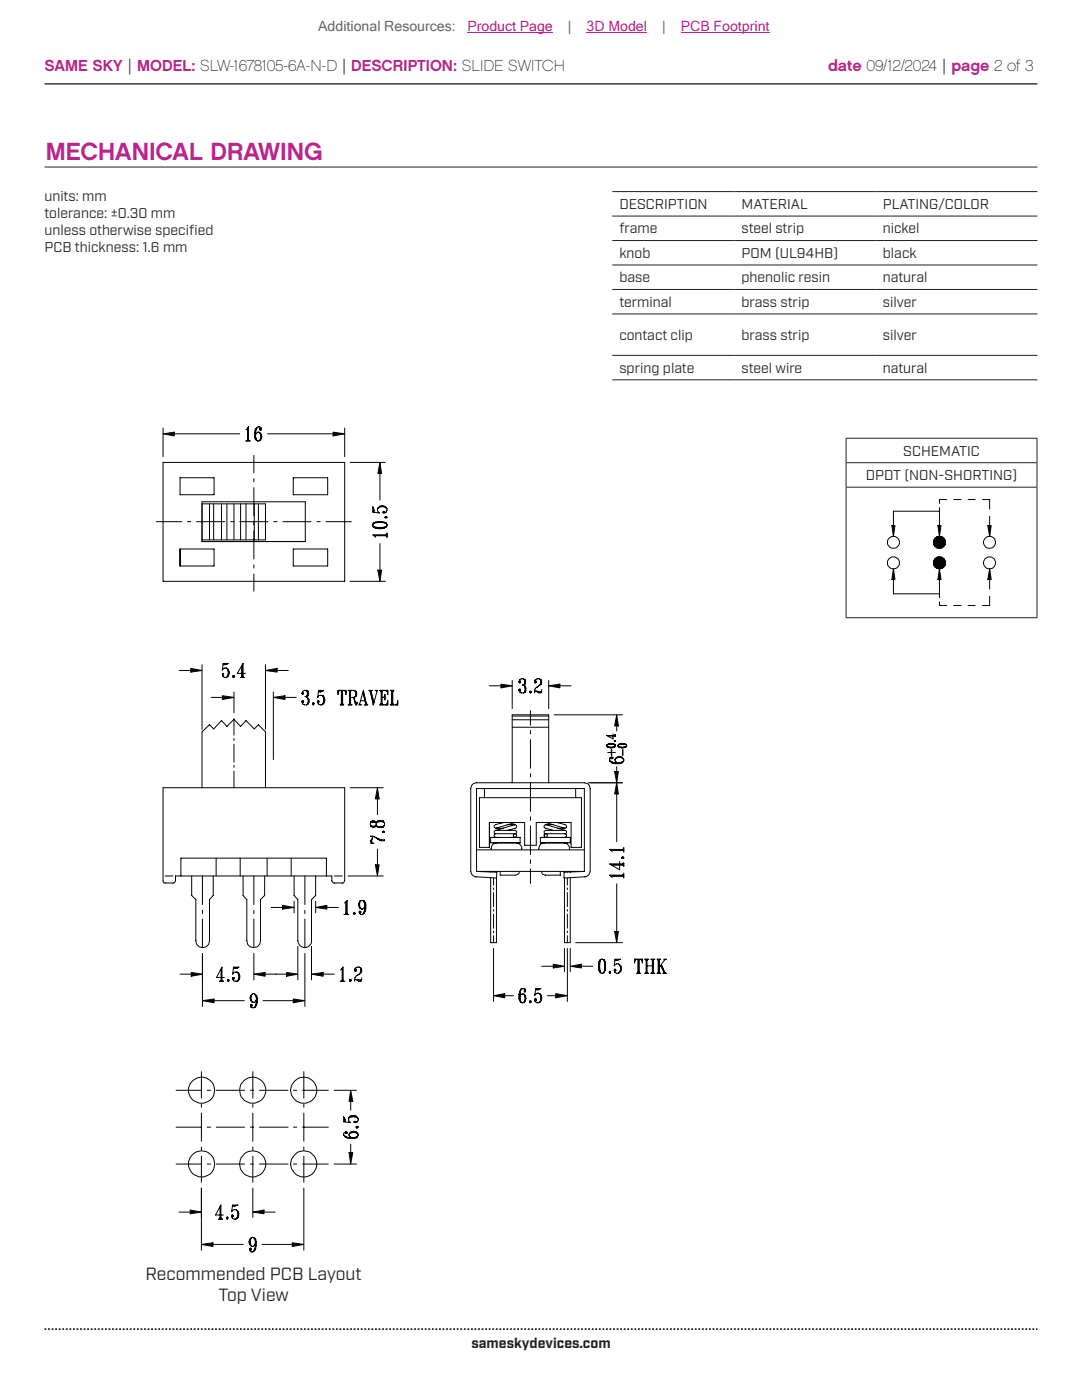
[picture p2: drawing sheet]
<svg xmlns="http://www.w3.org/2000/svg" width="216mm" height="279mm" viewBox="0 0 216 279" stroke-linecap="round" stroke-linejoin="round" font-family="sans-serif">
<path d="M8.9 16.7h198.1" fill="none" stroke="#231f20" stroke-width=".26"/>
<path d="M8.9 265.3h198.1" fill="none" stroke="#231f20" stroke-width=".35" stroke-dasharray=".4 .4 .4 .4 .4 .4" stroke-dashoffset=".7" stroke-linecap="butt"/>
<path d="M8.9 33.3h198.1M122.2 38.2h84.8M122.2 43.1h84.8M122.2 48h84.8M122.2 52.9h84.8M122.2 57.8h84.8M122.2 62.7h84.8M122.2 70.9h84.8M122.2 75.8h84.8" fill="none" stroke="#231f20" stroke-width=".2"/>
<g fill="none" stroke="#040503" stroke-width=".2">
<path d="M42.1 139.2h2.3M46.7 138.1v4.1M54.5 138.1v13.5M56.9 139.2h2.2M32.5 157.2v18.6M40.3 146v11.2M46.7 143.4v3.3M46.7 147.4v.4M46.7 148.5v3.6M46.7 152.7v.5M46.7 153.9v3.3M53 146v11.2"/>
<path d="M68.8 157.2v18.6M36.1 174.8v-3.5h29v3.5M66.2 174.8h-31.2v1"/>
</g>
<path d="M44.4 138.9l2.3 .3-2.3 .4z" fill="#040503"/>
<path d="M44.4 138.9l2.3 .3-2.3 .4z" fill="none" stroke="#040503" stroke-width=".2"/>
<path d="M54.5 139.2l2.4-.3v.7z" fill="#040503"/>
<g fill="none" stroke="#040503" stroke-width=".2">
<path d="M69.9 92.3h7M75.8 94.5v5.3M69.9 116h7M75.8 108.5v5.3M54.5 139.2l2.4-.3v.7zM60.3 138.4h.1zM60.3 139.9l.1 .2zM60.3 138.2l.3 .2-.2 .2-.1-.2v-.3a.75 .75 0 0 1 1.2-.2 .71 .71 0 0 1-.3 1.1M60.8 139h.4M61.1 137.8a.84 .84 0 0 1 0 1.2 1.07 1.07 0 0 1 .1 1.7M61.2 139a.92 .92 0 0 1 .5 .8 .92 .92 0 0 1-.5 .9M61.3 137.9l.2 .3v.4l-.2 .3"/>
<path d="M61.5 139.4v.9M63.5 139.9l.1 .2zM63.6 137.9h.8M64.2 138.8a1.06 1.06 0 0 1 .6 .9 1.06 1.06 0 0 1-.6 1M64.2 138.8a1.44 1.44 0 0 1 0 1.9M64.4 137.9l.2-.1h-1l-.2 1.4 .2-.3 .6-.1M64.4 137.9l-.8 .2M64.6 139.2l.1 .2-.1 .9M67.5 137.8v.8v-.8h1.5v.8l-.1-.8M67.6 137.8l-.1 .4M67.7 137.8l-.2 .3M67.9 137.8l-.4 .1"/>
<path d="M68.1 137.8v2.9M68.2 137.9v2.6M68.4 137.8v2.9M68.5 137.8l.5 .1M68.8 137.8l.2 .3M68.9 137.8l.1 .4M69.4 137.8h1.3M69.5 137.8l.3 .1M69.7 137.8l.1 .3M69.8 137.8v2.9M69.9 137.9v2.6M69.9 137.8v2.9"/>
<path d="M69.9 139.2h.8M70 137.8l-.1 .3M70.2 137.8l-.3 .1M70.3 139.2l.3 .1M70.6 139.3l.4 1.4h.2l.1-.6M70.6 139.3l.4 1h.3M70.7 137.8a.74 .74 0 0 1 .5 .7 .74 .74 0 0 1-.5 .7M70.7 137.8l.3 .4v.6l-.3 .4M71 138.1v.8M72 139.8h.9M72.4 138.2l.6 2.5M72.5 138.2l.6 2.5"/>
<path d="M73.6 137.8h.7M73.7 137.8l.2 .3M73.8 137.8l.7 2.9M73.9 137.8l.6 2.9M74 137.8l.7 2.5M74.1 137.8l-.1 .3M74.2 137.8l-.2 .1M74.8 137.8h.6M75 137.8l.2 .1M75.2 137.9l-.7 2.8M75.3 137.8l-.1 .1M75.7 137.8h1.7v.8l-.2-.8"/>
<path d="M75.8 137.8l.3 .1M75.9 137.8l.2 .3M76.1 137.8v2.9M76.1 137.9v2.6M76.2 139.2h.6M76.2 137.8v2.9M76.3 137.8l-.1 .3M76.5 137.8l-.3 .1M76.8 138.6v1.1zM76.8 137.8l.6 .1M76.8 138.9l-.2 .3 .2 .2M76.8 139l-.3 .2 .3 .1"/>
<path d="M77.1 137.8l.3 .3M77.1 137.8l.3 .4M77.9 137.8h.7M78 137.8l.1 .1M78 137.8l.1 .3M78.1 137.8v2.9M78.3 137.9v2.6M78.4 137.8v2.9M78.5 137.8l-.1 .3M78.5 137.8l-.1 .1M32.5 157.2h36.3M60.3 140.3l.3-.4h-.3a.7 .7 0 0 0 .5 .8h.4"/>
<path d="M62.4 140.3h.3l-.1 .4zM62.5 140.3l.1 .2zM63.5 140.3l.1-.4h-.2a.68 .68 0 0 0 .8 .8M67.9 140.7h.7M68.1 140.5l-.2 .2M68.1 140.3l-.1 .4M68.4 140.3v.4M68.4 140.5l.1 .2M69.4 140.7h.9M69.8 140.5l-.3 .2M69.8 140.3l-.1 .4M69.9 140.3l.1 .4"/>
<path d="M69.9 140.5l.3 .2M70.8 140.1l.4 .4M71.6 140.7h.6M71.8 140.5l.7-2.7 .7 2.9M71.8 140.5l-.1 .2M71.8 140.5l.2 .2M72.7 140.7h.7M73 140.5l-.2 .2M73 140.3l-.1 .4M73.1 140.3l.2 .4M75.7 140.7h1.7v-.9l-.2 .9M76.1 140.3l-.2 .4"/>
<path d="M76.1 140.5l-.3 .2M76.2 140.3l.1 .4M76.2 140.5l.3 .2M77.4 140.5l-.6 .2M77.4 140.3l-.3 .4M77.9 140.7h1.5v-.9l-.1 .9M78.1 140.5l-.1 .2M78.1 140.3l-.1 .4M78.4 140.3l.1 .4M78.4 140.5l.1 .2M79.4 140.5l-.5 .2M79.4 140.3l-.4 .4"/>
<path d="M79.4 140.3l-.2 .4"/>
</g>
<path d="M75.4 113.8h.7l-.3 2.2z" fill="#040503"/>
<path d="M75.4 113.8h.7l-.3 2.2z" fill="none" stroke="#040503" stroke-width=".2"/>
<path d="M75.8 92.3l.3 2.2h-.7z" fill="#040503"/>
<g fill="none" stroke="#040503" stroke-width=".2">
<path d="M32.5 92.3h36.3v23.7h-36.3zM32.5 85.4v5.7M34.8 86.6h13M50.7 90.9v3.5M50.7 95.5v.7M50.7 97.3v5.7M53.4 86.6h13.1M68.8 85.4v5.7M75.8 92.3l.3 2.2h-.7zM31.2 104.1h5.1M35.9 109.6h6.8v3.4h-6.8zM37.4 104.1h.7"/>
<path d="M39.2 104.1h5.7M40.3 100.1v8h20.6v-8M46 104.1h.7M47.8 104.1h5.7M50.7 104.1v.7M50.7 105.9v5.7M50.7 112.7v.7M50.7 114.5v3.5M53 100.6v7.1h-12.7M54.6 104.1h.7M56.4 104.1h5.7M58.5 109.6h6.9v3.4h-6.9z"/>
<path d="M63.2 104.1h.7M65.1 104.1h5M74.4 104.9a1.29 1.29 0 0 0 1.6 .6l.6-.1 .6-.5M74.4 104.7l.1-.3a3.4 3.4 0 0 1 2.6 0l.1 .3M74.4 104.7v.2M74.4 104.9a1.92 1.92 0 0 0 1.7 .4l.7-.1 .4-.3M74.4 104.7l.1-.2a3.3 3.3 0 0 1 2.6 0l.1 .2M74.5 101.4l-.1-.3v1.1l1.3 .2-.4-.5v-.4M74.5 101.4v.8M74.5 101.4l.2 .8M74.7 106.9h2.5M74.7 106.8h2.4"/>
<path d="M74.7 105.2a2.63 2.63 0 0 0 2.3 0M74.7 104.4l.8-.2 1.5 .2M75.3 101.5a1.07 1.07 0 0 1 1-.5 1.07 1.07 0 0 1 .9 .5M75.3 101.5a1.23 1.23 0 0 1 1.9 0M75.7 101.1h1.1M76.6 102.2v.1zM76.8 103.2l.3-.1 .1 .2-.2 .1zM77 106.9l.2 .1M77 103.2l.1 .1zM77.1 106.9l.1 .2M77.2 106.8h-2.8l.4 .2 .1 .3M77.2 101.5v.4l-.2 .4-.4 .1-.2-.2 .2-.2 .2 .3"/>
<path d="M77.2 104.7v.2M77.2 106.3v1M77.2 106.6l-.2 .2M77.2 106.5l-.1 .3"/>
</g>
<path d="M32.5 86.6l2.3-.3v.7z" fill="#040503"/>
<path d="M32.5 86.6l2.3-.3v.7z" fill="none" stroke="#040503" stroke-width=".2"/>
<path d="M66.5 86.3l2.3 .3-2.3 .4z" fill="#040503"/>
<g fill="none" stroke="#040503" stroke-width=".2">
<path d="M35.9 95.3h6.8v3.4h-6.8zM49 88h1M49.1 85.8l.5-.6v2.8M49.4 85.4v2.6M49.4 87.9l-.2 .1M49.4 87.7l-.1 .3M49.5 85.4v2.5M49.6 87.7l.1 .3M49.6 87.9l.2 .1M51.2 85.6a2.34 2.34 0 0 0 0 2.1M51.4 88h.2M51.6 85.2l.5 .1v.5h-.2l-.1-.2 .3-.2"/>
<path d="M51.6 85.2a1.06 1.06 0 0 0-.8 1.2l.1 1.2 .5 .4M51.6 85.2a2.12 2.12 0 0 0-.2 2.8M51.6 86.3a1.09 1.09 0 0 1 0 1.7M51.6 86.3a.94 .94 0 0 1 .6 .8 .94 .94 0 0 1-.6 .9M51.6 86.3h-.2l-.4 .5M51.9 85.6h.2v.2h-.2zM52.1 86.7v.9M58.5 95.3h6.9v3.4h-6.9zM66.5 86.3l2.3 .3-2.3 .4zM40.3 100.1h20.6M40.3 100.6h12.7M40.4 190.3v10.6"/>
<path d="M42.7 199.7h6.1M52.5 199.7h6M60.8 190.3v10.6"/>
</g>
<path d="M40.4 199.7l2.3-.3v.7z" fill="#040503"/>
<path d="M40.4 199.7l2.3-.3v.7z" fill="none" stroke="#040503" stroke-width=".2"/>
<path d="M58.5 199.4l2.3 .3-2.3 .4z" fill="#040503"/>
<g fill="none" stroke="#040503" stroke-width=".2">
<path d="M50.1 198.7v.9M50.5 198.3a1.09 1.09 0 0 0 0 1.7M50.5 198.3a.94 .94 0 0 0-.6 .9 .94 .94 0 0 0 .6 .8M50.5 198.3h.2M50.7 198.3l.3 .2a2.08 2.08 0 0 1 .2 2.2l-.5 .4M50.7 198.3a2.28 2.28 0 0 1 0 2.8M51 198.5a2.02 2.02 0 0 1 0 2.2M51.2 199.5a.56 .56 0 0 1-.7 .5M55 194.4h2.2M58.5 199.4l2.3 .3-2.3 .4zM59.4 188.9v6.7M62.2 188.9v6.7"/>
<path d="M64.5 194.4h2.2M50.1 200.6l.1 .1zM50.1 200.9l.2-.2-.1-.2-.2 .1 .1 .4 .6 .1"/>
</g>
<path d="M57.2 194.1l2.2 .3-2.2 .4z" fill="#040503"/>
<path d="M57.2 194.1l2.2 .3-2.2 .4z" fill="none" stroke="#040503" stroke-width=".2"/>
<path d="M62.2 194.4l2.3-.3v.7z" fill="#040503"/>
<g fill="none" stroke="#040503" stroke-width=".2">
<path d="M35.8 133.8h2.3M40.3 132.7v12.8M53 132.7v12.8M55.3 133.8h2.2M62.2 194.4l2.3-.3v.7zM67.9 195.8h1M67.9 193.6l.5-.6v2.8M68.3 193.3v2.5M68.3 195.7l-.3 .1M68.3 195.6l-.2 .2M68.4 193.3v2.4M68.4 195.6l.1 .2"/>
<path d="M68.4 195.7l.2 .1M69.8 195.6h.3v.1l-.2 .1zM69.9 195.6v.1zM70.8 193.6l.2 .1zM71.1 195.5l.5 .3h.4l.2-.3M71.1 195.5l-.3 .1M71.1 195.5l.5 .2h.4l.1-.1M71.1 195.5h1.1M71.3 194.7a1.01 1.01 0 0 0-.5 1.1M71.7 193a.74 .74 0 0 0-.9 .7v.1l.3-.1-.1-.3h-.2M71.7 193l.4 .3a.98 .98 0 0 1-.8 1.4M71.7 193a.95 .95 0 0 1 .3 1 .95 .95 0 0 1-.7 .7"/>
<path d="M72 193.3v.8M72.2 195.2v.3"/>
</g>
<path d="M38.1 133.4l2.2 .4-2.2 .3z" fill="#040503"/>
<path d="M38.1 133.4l2.2 .4-2.2 .3z" fill="none" stroke="#040503" stroke-width=".2"/>
<path d="M53 133.8l2.3-.4v.7z" fill="#040503"/>
<g fill="none" stroke="#040503" stroke-width=".2">
<path d="M44.5 134.8l.1-.2-.1-.2-.1 .2 .1 .4 .6 .2M44.5 134.6h.1M44.5 132.5h.9M45.1 133.3a1.01 1.01 0 0 1 .7 1 1.01 1.01 0 0 1-.7 .9M45.1 133.3l.3 .2a1.34 1.34 0 0 1-.3 1.7M45.4 132.5l.1-.1h-1l-.1 1.3 .1-.2 .6-.2M45.4 132.5l-.9 .2M45.5 133.7v1.1M46.5 134.8l.3 .2-.1 .2-.3-.2zM46.5 135h.2zM48 135.2h.8M48.3 132.8v2.4"/>
<path d="M48.3 135l-.2 .2M48.3 135l-.1 .2M48.3 132.7v2.3M48.5 135l.1 .2M48.5 135l.2 .2M49 134.4h-1.7l1.2-2v2.8M53 133.8l2.3-.4v.7zM69.9 157.2h6.6M75.3 159.4v3.2M32.5 175.8l.3 .4h1.9l.3-.4M32.9 174.8h1.6M66.2 174.8v1l.3 .4h1.9l.4-.4"/>
<path d="M66.7 174.8h1.6M69.4 174.8h7.1M75.3 169.4v3.2"/>
</g>
<path d="M74.9 172.6h.7l-.3 2.2z" fill="#040503"/>
<path d="M74.9 172.6h.7l-.3 2.2z" fill="none" stroke="#040503" stroke-width=".2"/>
<path d="M75.3 157.2l.3 2.2h-.7z" fill="#040503"/>
<g fill="none" stroke="#040503" stroke-width=".2">
<path d="M75.3 157.2l.3 2.2h-.7zM73.9 168.3h.8M73.9 164.2v.4M73.9 164.6l.1 .4 .3 .1 .7-.1 .1-.4M73.9 164.2a.6 .6 0 0 1 .6-.4 .6 .6 0 0 1 .6 .4M73.9 164.6a.76 .76 0 0 0 1.2 0M73.9 164.2l.4-.1 .8 .1M74 164.9h1M74 164.1h1M74.2 167.6l-.2 .2 .2 .3M74.3 167.3l-.1 .7 .2 .3-.5-.3zM74.7 167l-.8-.1 .4 .1v.3"/>
<path d="M74.7 167a3.5 3.5 0 0 0 2 .6v.2a2.41 2.41 0 0 1-2-.8zM75.1 164.2v.4M75.1 164.6a1.14 1.14 0 0 0 1.6 0M75.1 164.2a1.4 1.4 0 0 1 1.6 0M75.1 164.6l.1 .4a.98 .98 0 0 0 1.5-.4M75.1 164.2l.1-.2a.91 .91 0 0 1 1.5 .2M75.4 165h1.1M75.4 164l.2-.2 .9 .2M75.5 167.5l.6 .2h.6M76.3 166l.3-.1 .1 .2h-.2zM76.5 166l.1 .1zM76.7 164.2v.4"/>
<path d="M35.9 194.4h2.3M40.4 190.3v5.3M50.7 190.3v5.3M52.9 194.4h2.2"/>
</g>
<path d="M38.2 194.1l2.2 .3-2.2 .4z" fill="#040503"/>
<path d="M38.2 194.1l2.2 .3-2.2 .4z" fill="none" stroke="#040503" stroke-width=".2"/>
<path d="M50.7 194.4l2.2-.3v.7z" fill="#040503"/>
<g fill="none" stroke="#040503" stroke-width=".2">
<path d="M43.1 171.3v3.5M47.9 171.3v3.5M53.3 171.3v3.5M58.1 171.3v3.5M58.7 174.8v3.9l.7 .8v8.2a1.37 1.37 0 0 0 1.4 1.4 1.37 1.37 0 0 0 1.4-1.4v-8.2l.8-.8v-3.9M58.7 179.9v2.3M60.8 174.8v5.7M63 179.9v2.3M43.8 195.8h.8M44.1 193.4v2.4M44.1 195.7l-.2 .1M44.1 195.6l-.1 .2"/>
<path d="M44.2 193.3v2.4M44.3 195.6l.2 .2M44.3 195.7l.2 .1M44.8 195.1h-1.6l1.1-2.1v2.8M45.4 195.6l.2-.1 .1 .2-.2 .1zM45.5 195.6l.1 .1zM46.5 195.5l.3-.3h-.4a.61 .61 0 0 0 .9 .6M46.5 195.2l.1 .1zM46.6 193.2h.8M47.3 194a.99 .99 0 0 1 .6 .9 .99 .99 0 0 1-.6 .9M47.3 194a1.16 1.16 0 0 1 0 1.8M47.4 193.2l.3-.2h-1.1l-.2 1.4 .2-.3 .7-.1"/>
<path d="M47.4 193.2l-.8 .1M47.7 194.4v1.1M50.7 194.4l2.2-.3v.7zM54.1 181.1h2.3M60.8 181.7v.6M60.8 183.4v5.7M65.2 181.1h2.3"/>
</g>
<path d="M56.4 180.7l2.3 .4-2.3 .3z" fill="#040503"/>
<path d="M56.4 180.7l2.3 .4-2.3 .3z" fill="none" stroke="#040503" stroke-width=".2"/>
<path d="M63 181.1l2.2-.4v.7z" fill="#040503"/>
<g fill="none" stroke="#040503" stroke-width=".2">
<path d="M40.3 100.6v7.1M41.8 100.6v7.1M42.6 100.6v7.1M44.2 100.6v7.1M45.3 100.6v7.1M46.7 100.6v7.1M48 100.6v7.1M49.1 100.6v7.1M50.7 100.6v7.1M51.6 100.6v7.1M97.7 136.9h2.3M102.2 135.8v5.6"/>
<path d="M109.5 135.8v5.6M111.7 136.9h2.3M40.3 146l1.5-1.4 .8 .9 1.6-1.7 1.1 1.2 1.4-1.4 1.3 1.4 1.1-1.2 1.6 1.7 .9-.9 1.4 1.4M95.1 157.4h21.5v16.5h-21.5zM102.2 142.7v13.5M105.8 141.8v2.9M105.8 145.8v.7M105.8 147.6v5.7M105.8 154.4v.7M105.8 156.2v5.7M109.5 142.7v13.5M38.2 174.8v3.9l.9 .8v8.2a1.37 1.37 0 0 0 1.3 1.4 1.37 1.37 0 0 0 1.4-1.4v-8.2l.7-.8v-3.9"/>
<path d="M40.4 174.8v5.7M48.5 174.8v3.9l.7 .8v8.2a1.37 1.37 0 0 0 1.4 1.4 1.37 1.37 0 0 0 1.4-1.4v-8.2l.8-.8v-3.9M50.7 174.8v5.7M69 179.9v2.6M69.1 179.9v2.4M72.2 179.7a1.09 1.09 0 0 0 0 1.7M72.2 179.7a.92 .92 0 0 0-.5 1.3l.5 .4M72.2 179.7h.1M72.3 179.7l.4 .1a2.05 2.05 0 0 1-.1 2.5l-.3 .2M72.3 179.7l.3 .1a3.6 3.6 0 0 1-.1 2.5l-.2 .2M72.7 179.9a2.34 2.34 0 0 1 0 2.2M95.1 173.9l4 .2"/>
<path d="M99.8 174.7h3.1M105.8 163v.7M105.8 164.8v5.7M105.8 171.6v.7M105.8 173.4v2.9M112.6 173.9v.2M112.6 175.2v12.9M113.2 173.9v.2M113.2 175.2v1.4M113.2 177.2v.3M113.2 178.1v2.8M113.8 173.9v.2"/>
<path d="M113.8 175.2v12.9M117.8 173.9l-.1-16.9a1.02 1.02 0 0 0-1.1-.8l-21.8 .1a1.02 1.02 0 0 0-.9 1.1v16.5l.4 .8 .5 .3 4.3 .2M40.4 181.7v.6M40.4 183.4v5.7M50.7 181.7v.6M50.7 183.4v5.7M63 181.1l2.2-.4v.7zM68.6 182.5h1M68.7 180.2l.6-.5v2.8M69 182.3l-.1 .2M69.3 182.3l.1 .2M70.7 182.1l.1 .2v.2l-.3-.2z"/>
<path d="M70.7 182.3h.1zM71.8 182.3l.2-.2-.2-.3-.1 .1 .1 .4 .5 .2M71.8 181.9v.2zM71.8 180.1v.9M72.7 180.9v.3l-.5 .2M113.2 181.5v.3M113.2 182.4v2.8M113.2 185.8v.3M113.2 186.7v1.4"/>
</g>
<path d="M100 136.5l2.2 .4-2.2 .4z" fill="#040503"/>
<path d="M100 136.5l2.2 .4-2.2 .4z" fill="none" stroke="#040503" stroke-width=".2"/>
<path d="M109.5 136.9l2.2-.4v.8z" fill="#040503"/>
<g fill="none" stroke="#040503" stroke-width=".2">
<path d="M103.7 136l.1 .1zM103.7 137.6l.1 .2zM103.7 135.9l.2 .1-.1 .3-.3-.3a.76 .76 0 0 1 1.3-.4 .71 .71 0 0 1-.4 1.1M103.7 137.9l.2-.1-.1-.3-.3 .1 .3 .6 .6 .1M104.2 136.7h.2M104.4 135.5a.71 .71 0 0 1 0 1.2 .78 .78 0 0 1 .4 1.1l-.1 .4-.3 .1M104.4 136.7a1.02 1.02 0 0 1 .4 1.5l-.4 .1M104.7 135.6v.9M104.8 137.1v.9M105.8 137.9l.2 .1v.2l-.2 .1zM105.8 138v.2zM106.8 136l.1 .1z"/>
<path d="M107 137.9l.5 .4h.4l.2-.4M107 137.9l-.3 .1M107 137.9l.5 .3h.4l.1-.2M107 137.9h1.1M107.2 137.1a1.01 1.01 0 0 0-.5 1.2M107.6 135.5a.74 .74 0 0 0-.9 .6l.1 .2 .2-.2-.1-.2h-.1M107.6 135.5l.4 .2a.76 .76 0 0 1-.3 1.1l-.5 .3M107.6 135.5a.95 .95 0 0 1 .3 .9 .95 .95 0 0 1-.7 .7M107.9 135.7v.8M108.1 137.6v.3M109.5 136.9l2.2-.4v.8zM117.3 156.2h6.9"/>
<path d="M123.1 158.4v9.6M123.1 176.4v9.5M114.9 188.1h9.3"/>
</g>
<path d="M123.1 156.2l.3 2.2h-.8z" fill="#040503"/>
<path d="M123.1 156.2l.3 2.2h-.8z" fill="none" stroke="#040503" stroke-width=".2"/>
<path d="M122.6 185.9h.8l-.3 2.2z" fill="#040503"/>
<g fill="none" stroke="#040503" stroke-width=".2">
<path d="M121.9 174.9h2.6M121.9 174.7h2.4M121.9 172.5h2.4M121.9 169.7h2.6M121.9 169.6h2.4M122.1 172.7h2.4M123.6 171.9v1.7l-1.9-1.2h2.8M124.1 171.1l.2-.1 .2 .3h-.3zM124.2 174.9l.3 .1M124.2 172.7l.3 .1M124.2 171.1l.1 .2zM124.2 169.7l.3 .1"/>
<path d="M124.3 174.9l.2 .2M124.3 172.7l.2 .1M124.3 169.7l.2 .2M124.5 174.7h-2.8l.4 .4M124.5 169.1v1M124.5 172.2v.7M124.5 174.2v1M124.5 174.6l-.3 .1M124.5 174.5l-.2 .2M124.5 172.3l-.3 .1M124.5 172.3l-.2 .1M124.5 169.5h-2.8l.4 .3v.2"/>
<path d="M124.5 169.4l-.3 .1M124.5 169.3l-.2 .2M98.5 189.3v10.6M100.7 198.7h1.8M109.2 198.7h1.7M113.2 189.3v10.6M122.6 185.9h.8l-.3 2.2z"/>
</g>
<path d="M98.5 198.7l2.2-.4v.8z" fill="#040503"/>
<path d="M98.5 198.7l2.2-.4v.8z" fill="none" stroke="#040503" stroke-width=".2"/>
<path d="M110.9 198.3l2.3 .4-2.3 .4z" fill="#040503"/>
<g fill="none" stroke="#040503" stroke-width=".2">
<path d="M103.9 197.8a3.6 3.6 0 0 0 0 2.2l.3 .1M104.3 197.3l.5 .1 .1 .4-.2 .2-.1-.3 .2-.1M104.3 197.3l-.4 .1a2.32 2.32 0 0 0 0 2.6l.3 .1M104.3 197.3a1.05 1.05 0 0 0-.6 1.2l.2 1.4M104.4 198.4a.78 .78 0 0 1 .4 1.1l-.1 .4-.3 .2M104.4 198.4a.92 .92 0 0 1 .5 1.3l-.5 .4M104.4 198.4l-.5 .1-.1 .4M104.7 197.7l.1 .1zM104.8 198.8v.9M105.8 199.7l.2 .2-.2 .2-.1-.1zM105.8 199.9v.1zM106.8 199.7l.2-.1-.1-.3h-.1a.59 .59 0 0 0 0 .7 .59 .59 0 0 0 .7 .1"/>
<path d="M106.8 199.5h.1v.1h-.1zM106.9 197.4h.8M107.5 198.2a1.06 1.06 0 0 1 .6 1 1.06 1.06 0 0 1-.6 .9M107.5 198.2l.2 .2a1.23 1.23 0 0 1-.2 1.7M107.7 197.4l-.8 .2M107.7 197.4l.2-.1h-1l-.2 1.3 .5-.4h.3M107.9 198.6v1.1M108.1 192.8h2.3M110.9 198.3l2.3 .4-2.3 .4zM112.6 189.3v4.6M113.8 189.3v4.6M116 192.8h2.3"/>
<path d="M104.2 200.1h.2"/>
</g>
<path d="M110.4 192.4l2.2 .4-2.2 .4z" fill="#040503"/>
<path d="M110.4 192.4l2.2 .4-2.2 .4z" fill="none" stroke="#040503" stroke-width=".2"/>
<path d="M113.8 192.8l2.2-.4v.8z" fill="#040503"/>
<g fill="none" stroke="#040503" stroke-width=".2">
<path d="M110.6 142.7h13.6M117.8 156.2h6.4M123.1 144.9v1M123.1 153v1M97.9 173.9v.2M97.9 175.2v12.9h1.2v-12.9M98.5 175.2v1.4M98.5 177.2v.3M98.5 178.1v2.8M99.1 173.9v.2M98.5 181.5v.3M98.5 182.4v2.8"/>
<path d="M98.5 185.8v.3M98.5 186.7v1.4M112.6 188.1h1.2M113.8 192.8l2.2-.4v.8zM119.7 191.7a2.63 2.63 0 0 0 0 2.3M120 191.4a1.29 1.29 0 0 0-.6 1.6l.1 .7 .5 .5M120 194.2h.2M120 191.4h.2M120 191.4a1.92 1.92 0 0 0-.3 1.8v.6l.3 .4M120.2 191.4l.4 .1a3.4 3.4 0 0 1 0 2.6l-.4 .1M120.2 191.4l.2 .1a3.3 3.3 0 0 1 0 2.6l-.2 .1M120.6 191.7l.1 .8-.1 1.5"/>
<path d="M121.7 193.8l.1 .2-.1 .2-.1-.1zM121.7 194v.1zM122.6 193.8l.3-.1-.2-.3-.1 .2v.4l.5 .2h.3M122.6 193.6l.1 .1zM122.7 191.5h.9M123.4 192.3a1.06 1.06 0 0 1 .6 1 1.06 1.06 0 0 1-.6 .9M123.4 192.3a1.23 1.23 0 0 1 0 1.9M123.6 191.5l.2-.1h-1.1l-.1 1.4 .1-.3 .7-.2M123.6 191.5l-.9 .2M123.8 192.8v1M126.7 191.4l-.1 .8v-.8h1.6v.8l-.1-.8M126.8 191.4l-.2 .5"/>
<path d="M126.9 191.4l-.3 .3M127 194.2h.9M127.1 191.4l-.5 .1M127.3 191.4v2.8M127.3 194.1l-.2 .1M127.3 194l-.1 .2M127.4 191.5v2.6M127.5 191.4v2.8M127.5 194l.1 .2M127.5 194.1l.2 .1M127.7 191.4l.5 .1M127.9 191.4l.3 .3"/>
<path d="M128 191.4l.2 .5M128.6 194.2h.8M128.6 191.4h.8M128.8 191.4l.1 .1M128.8 191.4l.1 .3M128.9 191.4v2.8M128.9 194.1l-.1 .1M128.9 194l-.1 .2M129 191.5v2.6M129.1 191.4v2.8M129.1 192.8h1.1M129.1 194l.2 .2"/>
<path d="M129.1 194.1l.2 .1M129.3 191.4l-.2 .3M129.3 191.4l-.2 .1M129.8 194.2h.9M129.8 191.4h.9M129.9 191.4l.3 .1M130 191.4l.2 .3M130.2 191.4v2.8M130.2 194.1l-.3 .1M130.2 194l-.2 .2M130.3 191.5v2.6M130.3 191.4v2.8"/>
<path d="M130.3 194l.1 .2M130.3 194.1l.3 .1M130.4 191.4l-.1 .3M130.6 191.4l-.3 .1M131.1 194.2h.7M131.1 191.4h.7M131.2 191.4l.1 .1M131.2 191.4l.1 .3M131.3 191.4v2.8M131.3 194.1l-.1 .1M131.3 194l-.1 .2M131.5 191.5v2.6"/>
<path d="M131.6 191.4v2.8M131.6 194l.1 .2M131.6 194.1l.1 .1M131.7 191.4l-.1 .3M131.7 191.4l-.1 .1M131.8 192.8l.8 1.4M132 192.8l.7 1.4M132 192.5l.7 1.7M132.2 194.2h.8M132.4 191.4h.6M132.4 194.2l.2-.2 .3 .2M132.6 191.4l.1 .1"/>
<path d="M132.7 191.5l-1.1 1.5M132.9 191.4l-.2 .1"/>
</g>
<path d="M123.1 142.7l.3 2.2h-.8z" fill="#040503"/>
<path d="M123.1 142.7l.3 2.2h-.8z" fill="none" stroke="#040503" stroke-width=".2"/>
<path d="M122.6 154h.8l-.3 2.2z" fill="#040503"/>
<g fill="none" stroke="#040503" stroke-width=".2">
<path d="M95.7 159.2h20.3v9.9h-2v-4.9h-7v4.5h-2.3v-4.5h-7v4.9h-2zM96.7 157.4v1.8M102.2 142.9h7.3M102.2 143.6h7.3M102.2 145.1h7.3M102.2 142.7h7.3M114.9 157.4v1.8M121.2 148.6v.4M121.2 149a1.34 1.34 0 0 0 1.5 0M121.2 148.6a1.34 1.34 0 0 1 1.5 0M121.2 149h1.5M121.2 148.6h1.5"/>
<path d="M121.2 149l.5 .2 .9-.2M121.2 148.6l.5-.2 .9 .2M121.3 150.2h1.4M121.3 146.9h1.4M121.7 151.7a1.03 1.03 0 0 0 1.1 .7l1.3-.1 .4-.5M121.7 151.7l.2 .3a2.26 2.26 0 0 0 2.6-.2M121.9 151.2l.2 .2 .2-.1-.2-.2-.4 .1v.5M122 149.7l.1 1zM122.1 151.2v.1zM122.1 152.1a2.26 2.26 0 0 0 2.1 0M122.3 146.5v1l-1.2-.7h1.6M122.6 147.9l.1-.1v.1z"/>
<path d="M122.6 154h.8l-.3 2.2zM122.6 147.9h.1M122.6 146.9l.1 .1M122.7 151.6a1.09 1.09 0 0 1 1.8 0M122.7 151.6a.94 .94 0 0 1 .9-.6 .94 .94 0 0 1 .9 .6M122.7 146.5v.5M122.7 148.6v.4M122.7 151.6a.56 .56 0 0 0 .5 .6M122.7 146.7l-.1 .1M123.1 151.2h1M123.4 149a1.34 1.34 0 0 0 1.6 0M123.4 148.6a1.34 1.34 0 0 1 1.6 0"/>
<path d="M123.4 149h1.6M123.4 148.6h1.6M123.4 148.6v.4M123.5 149l.5 .2 .9-.2M123.5 148.6l.5-.2 .9 .2M124.2 149.7l.1 1zM124.5 151.6v.2M125 148.6v.4M95.1 169.6h21.5M97.9 167.1h5.9v1.1h-5.9zM98.9 166.4l-.2 .1a.36 .36 0 0 0-.1 .4 .36 .36 0 0 0 .3 .2M98.9 165.7l4.1 .1a.33 .33 0 0 1 0 .6h-4.1"/>
<path d="M98.9 165.7l-.2 .1a.33 .33 0 0 0 0 .6h.2M99.1 174.1v1.1M99.1 168.2l-.2 .1a1.14 1.14 0 0 0-.9 1.3M99.8 173.9v.8M100 165.3v.1M100.1 164.2h.1M100.5 164.2l-1.8 .4a.33 .33 0 0 0 0 .6h.4M101.2 164.6h1.6l-3.9 1.1M101.5 164.5l.1 .1M101.7 165.6l.1 .1M102.6 164.6h.2l.2 .1 .1 .2-.1 .3-1.8 .5M102.8 164.2l-3.9 1.1h1.6"/>
<path d="M103 168.2l.8 .3a1.01 1.01 0 0 1 .3 1.1M103.7 173.9l-.2 .4-.6 .4M107.8 167.1h6v1.1h-6zM108 173.9l.1 .2a.72 .72 0 0 0 .7 .6h3v-.8M108.7 168.2l-.3 .1a1.13 1.13 0 0 0-.9 1.3M108.9 164.2l3.8 1.1h-1.5M109.1 164.6h-.2l-.3 .1v.4l1.8 .6M109.9 165.6v.1M110.1 164.5v.1M110.4 164.6h-1.5l3.8 1.1M111.2 164.2l1.5 .4a.42 .42 0 0 1 .3 .5l-.3 .2-.2-.1M111.5 164.2h.1"/>
<path d="M111.6 165.3l.1 .1M112.5 168.2l.8 .3a1.01 1.01 0 0 1 .3 1.1M112.6 173.9v.2M112.7 166.4a.33 .33 0 0 1 .3 .1 .33 .33 0 0 1 0 .4l-.3 .2M112.7 165.7h-3.8a.33 .33 0 0 0-.3 .2 .33 .33 0 0 0 0 .3l.1 .2h4M112.7 165.7a.33 .33 0 0 1 .3 .2 .33 .33 0 0 1 0 .3l-.3 .2M113.8 173.9v.2M116.6 173.9l-4.1 .2v1.1l4.4-.2 .5-.3 .4-.8M35.1 217.6h5.1M40.2 213.9v5.3M41.3 217.6h.7M43.2 217.6h5.6"/>
<path d="M50 217.6h.6M50.4 213.9v5.3M51.8 217.6h5.7M58.6 217.6h.6M60.4 217.6h5.1M60.6 213.9v5.3M66.7 217.6h4.4M70 219.8v1.8M35.1 225h5.1M40.2 220.3v.7M40.2 222.1v5.7M40.2 228.9v.7"/>
<path d="M40.2 230.7v5.2M41.3 225h.7M43.2 225h5.6M50 225h.6M50.4 220.3v.7M50.4 222.1v5.7M50.4 228.9v.7M50.4 230.7v5.2M51.8 225h5.7M58.6 225h.6M60.4 225h5.1M60.6 220.3v.7"/>
<path d="M60.6 222.1v5.7M60.6 228.9v.7M60.6 230.7v5.2M66.7 232.3h4.4M70 228.3v1.7"/>
<circle cx="102.8" cy="166.8" r=".33"/>
<circle cx="108.9" cy="166.8" r=".33"/>
</g>
<path d="M70 217.6l.4 2.2h-.8z" fill="#040503"/>
<path d="M70 217.6l.4 2.2h-.8z" fill="none" stroke="#040503" stroke-width=".2"/>
<path d="M69.6 230h.8l-.4 2.3z" fill="#040503"/>
<g fill="none" stroke="#040503" stroke-width=".2">
<path d="M35.1 232.3h5.1M40.2 237.1v5.9M41.3 232.3h.7M43.2 232.3h5.6M50 232.3h.6M50.4 237.1v5.9M51.8 232.3h5.7M58.6 232.3h.6M60.4 232.3h5.1M68.6 226.5a2.04 2.04 0 0 0 2.7 .4l.2-.3M68.6 226.5l.1 .2a2.53 2.53 0 0 0 2.8-.1M68.7 223.1l.2 .8"/>
<path d="M68.7 223.1l-.1-.2v1l1.4 .1-.4-.1v-.6M68.7 223.1v.8M68.9 226l.1 .2 .3-.1-.2-.2a.58 .58 0 0 0-.5 .6M69 226l.1 .1zM69 226.9l.3 .1a2.43 2.43 0 0 0 1.8-.1M69.6 223.3a1.01 1.01 0 0 1 .9-.7 1.01 1.01 0 0 1 1 .7M69.6 223.3v-.2l.6-.2a1.02 1.02 0 0 1 1.3 .4M69.6 230h.8l-.4 2.3zM69.6 226.4a1.39 1.39 0 0 1 1.9 0M69.6 226.4a1 1 0 0 1 1-.6 1 1 0 0 1 .9 .6M69.6 226.4v.2l.6 .4M70 222.9l.2-.2 .9 .2"/>
<path d="M70.1 226l.3-.1 .7 .1M70.7 223.9l.2 .1zM71.1 224.9l.2-.1 .2 .2-.4 .1zM71.1 224.9l.2 .1zM71.5 223.3v.2a.7 .7 0 0 1-.8 .5v-.2l.4 .2M71.5 226.4v.2M35.7 241.9h2.3M52.7 241.9h2.2"/>
</g>
<path d="M38 241.5l2.2 .4-2.2 .3z" fill="#040503"/>
<path d="M38 241.5l2.2 .4-2.2 .3z" fill="none" stroke="#040503" stroke-width=".2"/>
<path d="M50.4 241.9l2.3-.4v.7z" fill="#040503"/>
<g fill="none" stroke="#040503" stroke-width=".2">
<path d="M40.2 237.1v12.4M60.6 237.1v12.4M42.5 248.4h6M43.6 243.3h.8M43.9 240.8v2.5M43.9 243.1l-.2 .2M43.9 243l-.1 .3M44 240.7v2.4M44.1 243l.1 .3M44.1 243.1l.2 .2M44.6 242.5h-1.6l1.1-2v2.8M45.2 243h.3l-.1 .3z"/>
<path d="M45.3 243l.1 .1zM46.3 242.9l.3-.2-.2-.2-.2 .1 .2 .5 .7 .2M46.3 242.6l.1 .1zM46.4 240.6h.8M47.1 241.4a1.06 1.06 0 0 1 .5 1 1.06 1.06 0 0 1-.5 .9M47.1 241.4a1.23 1.23 0 0 1 0 1.9M47.2 240.6l.3-.1h-1.1l-.2 1.3 .5-.4h.4M47.2 240.6l-.8 .1M47.5 241.8v1.1M50.4 241.9l2.3-.4v.7zM52.3 248.4h6"/>
</g>
<path d="M40.2 248.4l2.3-.4v.8z" fill="#040503"/>
<path d="M40.2 248.4l2.3-.4v.8z" fill="none" stroke="#040503" stroke-width=".2"/>
<path d="M58.3 248l2.3 .4-2.3 .4z" fill="#040503"/>
<g fill="none" stroke="#040503" stroke-width=".2">
<path d="M188.9 99.7h-1.4v.8M190.3 99.7h1.5M193.2 99.7h1.4M196 99.7h1.5v1.9M187.5 101.3v5.8M187.5 102h-9.2v2.9M197.5 103v1.9M50 249.3v.1zM50 249.5l.1-.1-.1-.3-.2 .2a.58 .58 0 0 0 .6 .5M50 247.4l-.2 .2 .2 .8M50.3 246.9a1.35 1.35 0 0 0 0 1.9M50.3 246.9a1 1 0 0 0-.6 1 1 1 0 0 0 .6 .9"/>
<path d="M50.3 246.9h.2M50.5 246.9l.4 .2a2.53 2.53 0 0 1-.2 2.6l-.3 .1M50.5 246.9l.2 .2a2.5 2.5 0 0 1-.3 2.7M50.9 247.3a2.63 2.63 0 0 1 0 2.1M50.9 248.2l-.4 .6h-.2M58.3 248l2.3 .4-2.3 .4z"/>
<circle cx="178.3" cy="108.3" r="1.19"/>
<circle cx="187.5" cy="108.3" r="1.19"/>
<circle cx="197.4" cy="108.3" r="1.21"/>
<circle cx="40.2" cy="217.6" r="2.59"/>
<circle cx="50.4" cy="217.6" r="2.59"/>
<circle cx="60.6" cy="217.6" r="2.61"/>
<circle cx="40.2" cy="232.3" r="2.61"/>
<circle cx="50.4" cy="232.3" r="2.61"/>
<circle cx="60.6" cy="232.3" r="2.64"/>
</g>
<path d="M168.7 87.5h38.3M168.7 92.3h38.3M168.7 97.2h38.3M168.8 87.6v4.7M168.8 92.4v4.7M168.8 97.3v25.9M206.9 87.6v4.7M206.9 92.4v4.7M206.9 97.3v25.9M168.7 123.3h38.3" fill="none" stroke="#231f20" stroke-width=".2"/>
<path d="M187.1 104.9h.7l-.3 2.2z" fill="#040503"/>
<path d="M178.3 104.9v2.2M187.1 104.9h.7l-.3 2.2z" fill="none" stroke="#040503" stroke-width=".2"/>
<path d="M178 104.9h.6l-.3 2.2z" fill="#040503"/>
<path d="M178 104.9h.6l-.3 2.2zM197.5 104.9v2.2" fill="none" stroke="#040503" stroke-width=".2"/>
<path d="M197.1 104.9h.7l-.3 2.2z" fill="#040503"/>
<path d="M197.1 104.9h.7l-.3 2.2z" fill="none" stroke="#040503" stroke-width=".2"/>
<path d="M186.4 107.8v.9l-.1-.5z" fill="#040503"/>
<path d="M186.4 107.8v.9l-.1-.5z" fill="none" stroke="#040503" stroke-width=".2"/>
<path d="M186.4 107.8l.2 1.3-.2-.4z" fill="#040503"/>
<path d="M186.4 107.8l.2 1.3-.2-.4z" fill="none" stroke="#040503" stroke-width=".2"/>
<path d="M186.6 107.4v1.7l-.2-1.3z" fill="#040503"/>
<path d="M186.6 107.4v1.7l-.2-1.3z" fill="none" stroke="#040503" stroke-width=".2"/>
<path d="M186.6 107.4l.4 1.9-.4-.2z" fill="#040503"/>
<path d="M186.6 107.4l.4 1.9-.4-.2zM186.6 107.4l.4-.3v2.2z" fill="none" stroke="#040503" stroke-width=".2"/>
<path d="M186.8 107.1v2.2" fill="none" stroke="#040503" stroke-width=".36"/>
<path d="M187 107.1l.5 2.3-.5-.1z" fill="#040503"/>
<path d="M187 107.1l.5 2.3-.5-.1z" fill="none" stroke="#040503" stroke-width=".2"/>
<path d="M187 107.1h.5v2.3z" fill="#040503"/>
<path d="M187 107.1h.5v2.3z" fill="none" stroke="#040503" stroke-width=".2"/>
<path d="M187.5 107.1l.4 2.2-.4 .1z" fill="#040503"/>
<path d="M187.5 107.1l.4 2.2-.4 .1z" fill="none" stroke="#040503" stroke-width=".2"/>
<path d="M187.5 107.1h.4v2.2z" fill="#040503"/>
<path d="M187.5 107.1h.4v2.2z" fill="none" stroke="#040503" stroke-width=".2"/>
<path d="M188.1 107.1v2.2" fill="none" stroke="#040503" stroke-width=".36"/>
<path d="M187.9 107.1l.4 .3v1.7z" fill="#040503"/>
<path d="M187.9 107.1l.4 .3v1.7z" fill="none" stroke="#040503" stroke-width=".2"/>
<path d="M188.3 107.4l.2 1.3-.2 .4z" fill="#040503"/>
<path d="M188.3 107.4l.2 1.3-.2 .4z" fill="none" stroke="#040503" stroke-width=".2"/>
<path d="M188.3 107.4l.2 .4v.9z" fill="#040503"/>
<path d="M188.3 107.4l.2 .4v.9z" fill="none" stroke="#040503" stroke-width=".2"/>
<path d="M188.5 107.8l.1 .4-.1 .5z" fill="#040503"/>
<g fill="none" stroke="#040503" stroke-width=".2">
<path d="M178.3 115.7v2.8h9.2M187.5 113.5v5.8M188.5 107.8l.2 .4-.2 .5zM197.5 115.7v1.9M197.5 119v1.8h-1.5M187.5 120.1v.7h1.4M190.3 120.8h1.5M193.2 120.8h1.4"/>
<circle cx="178.3" cy="112.4" r="1.19"/>
<circle cx="187.5" cy="112.4" r="1.19"/>
<circle cx="197.4" cy="112.4" r="1.21"/>
</g>
<path d="M187.5 113.5l.3 2.2h-.7z" fill="#040503"/>
<path d="M178.3 113.5v2.2M187.5 113.5l.3 2.2h-.7z" fill="none" stroke="#040503" stroke-width=".2"/>
<path d="M178.3 113.5l.3 2.2h-.6z" fill="#040503"/>
<path d="M178.3 113.5l.3 2.2h-.6zM197.5 113.5v2.2" fill="none" stroke="#040503" stroke-width=".2"/>
<path d="M197.5 113.5l.3 2.2h-.7z" fill="#040503"/>
<path d="M197.5 113.5l.3 2.2h-.7z" fill="none" stroke="#040503" stroke-width=".2"/>
<path d="M186.4 111.9v.9l-.1-.5z" fill="#040503"/>
<path d="M186.4 111.9v.9l-.1-.5z" fill="none" stroke="#040503" stroke-width=".2"/>
<path d="M186.4 111.9l.2 1.3-.2-.4z" fill="#040503"/>
<path d="M186.4 111.9l.2 1.3-.2-.4z" fill="none" stroke="#040503" stroke-width=".2"/>
<path d="M186.6 111.5v1.7l-.2-1.3z" fill="#040503"/>
<path d="M186.6 111.5v1.7l-.2-1.3z" fill="none" stroke="#040503" stroke-width=".2"/>
<path d="M186.6 111.5l.4 1.9-.4-.2z" fill="#040503"/>
<path d="M186.6 111.5l.4 1.9-.4-.2zM186.6 111.5l.4-.3v2.2z" fill="none" stroke="#040503" stroke-width=".2"/>
<path d="M186.8 111.2v2.2" fill="none" stroke="#040503" stroke-width=".36"/>
<path d="M187 111.2l.5 2.3-.5-.1z" fill="#040503"/>
<path d="M187 111.2l.5 2.3-.5-.1z" fill="none" stroke="#040503" stroke-width=".2"/>
<path d="M187 111.2l.5-.1v2.4z" fill="#040503"/>
<path d="M187 111.2l.5-.1v2.4z" fill="none" stroke="#040503" stroke-width=".2"/>
<path d="M187.5 111.1l.4 2.3-.4 .1z" fill="#040503"/>
<path d="M187.5 111.1l.4 2.3-.4 .1z" fill="none" stroke="#040503" stroke-width=".2"/>
<path d="M187.5 111.1l.4 .1v2.2z" fill="#040503"/>
<path d="M187.5 111.1l.4 .1v2.2z" fill="none" stroke="#040503" stroke-width=".2"/>
<path d="M188.1 111.2v2.2" fill="none" stroke="#040503" stroke-width=".36"/>
<path d="M187.9 111.2l.4 .3v1.7z" fill="#040503"/>
<path d="M187.9 111.2l.4 .3v1.7z" fill="none" stroke="#040503" stroke-width=".2"/>
<path d="M188.3 111.5l.2 1.3-.2 .4z" fill="#040503"/>
<path d="M188.3 111.5l.2 1.3-.2 .4z" fill="none" stroke="#040503" stroke-width=".2"/>
<path d="M188.3 111.5l.2 .4v.9z" fill="#040503"/>
<path d="M188.3 111.5l.2 .4v.9z" fill="none" stroke="#040503" stroke-width=".2"/>
<path d="M188.5 111.9l.1 .4-.1 .5z" fill="#040503"/>
<path d="M188.5 111.9l.2 .4-.2 .5z" fill="none" stroke="#040503" stroke-width=".2"/>
<path d="M93.3 6.5h17M117.1 6.5h12M135.8 6.5h17.8" fill="none" stroke="#bd238f" stroke-width=".2"/>
<text font-size="4.9" fill="#bd238f" x="9.1" y="31.9">MECHANICAL DRAWING</text>
<g font-size="3.5" fill="#231f20">
<text x="29" y="255.4">Recommended PCB Layout</text>
<text x="43.6" y="259.6">Top View</text>
</g>
<g font-size="3.2" fill="#bd238f">
<text x="8.9" y="14.3">SAME SKY | MODEL: SLW-1678105-6A-N-D | DESCRIPTION: SLIDE SWITCH</text>
<text x="165.2" y="14.3">date 09/12/2024 | page 2 of 3</text>
</g>
<g font-size="2.8" fill="#63676b">
<text x="63.5" y="6.1">Additional Resources:</text>
<text x="113.3" y="6.1">|</text>
<text x="132.1" y="6.1">|</text>
</g>
<g font-size="2.8" fill="#bd238f">
<text x="93.3" y="6.1">Product Page</text>
<text x="117.1" y="6.1">3D Model</text>
<text x="135.8" y="6.1">PCB Footprint</text>
</g>
<g font-size="2.8" fill="#231f20">
<text x="8.9" y="40.2">units: mm</text>
<text x="123.6" y="41.7">DESCRIPTION</text>
<text x="148" y="41.7">MATERIAL</text>
<text x="176.2" y="41.7">PLATING/COLOR</text>
<text x="8.9" y="43.6">tolerance: ±0.30 mm</text>
<text x="8.9" y="47">unless otherwise specif</text>
<text x="37.7" y="47">ied</text>
<text x="123.6" y="46.6">frame</text>
<text x="148" y="46.6">steel strip</text>
<text x="176.2" y="46.6">nickel</text>
<text x="8.9" y="50.4">PCB thickness: 1.6 mm</text>
<text x="123.6" y="51.5">knob</text>
<text x="148" y="51.5">POM (UL94HB)</text>
<text x="176.2" y="51.5">black</text>
<text x="123.6" y="56.4">base</text>
<text x="148" y="56.4">phenolic resin</text>
<text x="176.2" y="56.4">natural</text>
<text x="123.6" y="61.2">terminal</text>
<text x="148" y="61.2">brass strip</text>
<text x="176.2" y="61.2">silver</text>
<text x="123.6" y="67.8">contact clip</text>
<text x="148" y="67.8">brass strip</text>
<text x="176.2" y="67.8">silver</text>
<text x="123.6" y="74.4">spring plate</text>
<text x="148" y="74.4">steel wire</text>
<text x="176.2" y="74.4">natural</text>
<text x="172.8" y="95.8">DPDT (NON-SHORTING)</text>
<text x="180.2" y="90.9">SCHEMATIC</text>
<text x="94.1" y="269">sameskydevices.com</text>
</g>
</svg>
